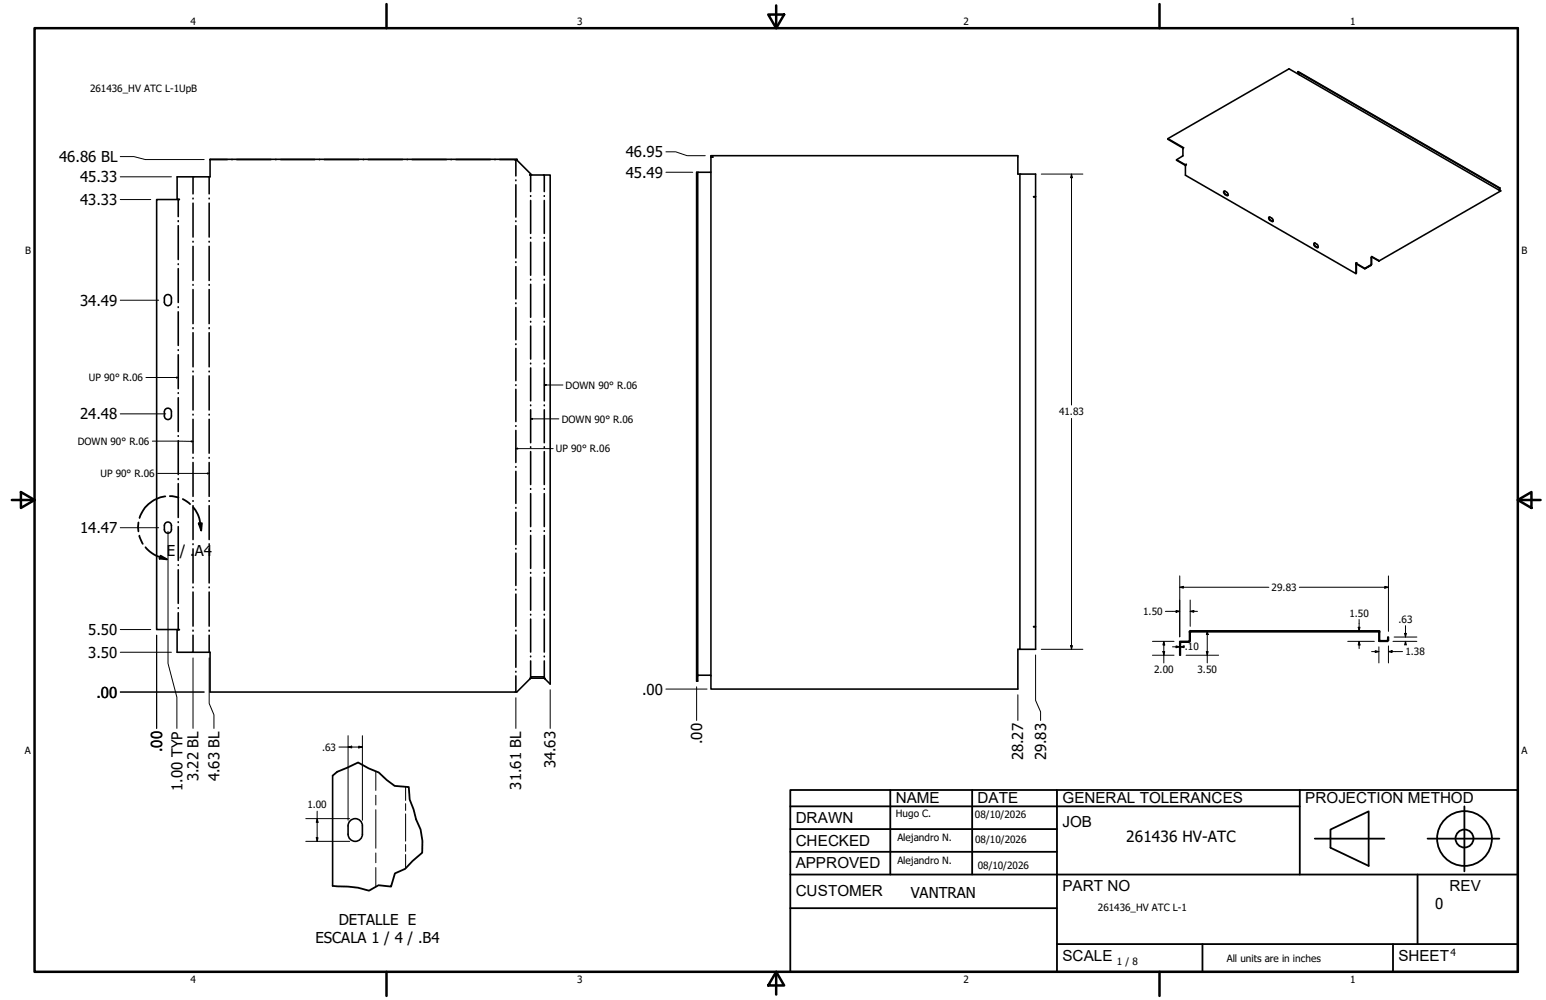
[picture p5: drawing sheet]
<svg xmlns="http://www.w3.org/2000/svg" width="432mm" height="279mm" viewBox="0 0 432 279" stroke-linecap="round" stroke-linejoin="round" font-family="sans-serif">
<!-- layer: GIGA_BendUp -->
<g fill="none" stroke="#000" stroke-width=".44">
<path d="M49.8 55.8v4.7M58.4 49.4v4.8M58.4 55.4v.2M58.4 56.8v9.4M58.7 44.6h4.8M64.7 44.6h.2M66.1 44.6h9.6M76.9 44.6h.3M78.4 44.6h9.5M89.2 44.6h.1M90.6 44.6h9.6M101.4 44.6h.2"/>
<path d="M102.8 44.6h9.7M113.7 44.6h.2M115.1 44.6h9.6M125.9 44.6h.2M127.3 44.6h9.7M138.2 44.6h.2M139.6 44.6h4.8M144.1 44.7v4.4M144.1 50.3v.2M144.1 51.6v9M49.8 61.7v.2M49.8 63.1v9.4"/>
<path d="M49.8 73.7v.2M49.8 75.1v9.4M58.4 67.4v.2M58.4 68.8v9.6M58.4 79.5v.2M144.1 61.7v.2M144.1 63.1v9M144.1 73.2v.1M144.1 74.5v9M49.8 85.7v.2M49.8 87.1v9.4M49.8 97.7v.2"/>
<path d="M49.8 99.1v9.5M58.4 80.9v9.5M58.4 91.6v.2M58.4 93v9.5M144.1 84.6v.2M144.1 85.9v9M144.1 96.1v.2M144.1 97.3v9.1M49.8 109.7v.2M49.8 111.1v9.5M58.4 103.7v.2M58.4 105v9.6"/>
<path d="M58.4 115.8v.2M58.4 117.2v9.4M144.1 107.5v.2M144.1 108.8v9M144.1 118.9v.2M49.8 121.7v.2M49.8 123.1v9.5M49.8 133.7v.3M49.8 135.1v9.5M58.4 127.8v.2M58.4 129.2v9.5M58.4 139.9v.2"/>
<path d="M144.1 120.3v8.9M144.1 130.4v.2M144.1 131.7v9M49.8 145.8v.2M49.8 147.1v9.5M49.8 157.8v.2M49.8 159.2v9.4M58.4 141.3v9.4M58.4 152v.1M58.4 153.4v9.5M144.1 141.8v.2M144.1 143.1v9"/>
<path d="M144.1 153.2v.2M144.1 154.6v9M49.8 169.8v.2M49.8 171.2v4.7M58.4 164v.2M58.4 165.4v9.5M58.4 176.1v.2M58.4 177.5v4.7M144.1 164.7v.1M144.1 166v9M144.1 176.1v.2M144.1 177.4v9"/>
<path d="M144.1 187.6v.2M144.1 188.8v4.6"/>
</g>
<!-- layer: GIGA_BendDown -->
<g fill="none" stroke="#000" stroke-width=".44">
<path d="M53.9 49.4v4.8M53.9 55.4v.2M53.9 56.8v9.4M148.2 48.9v4.6M148.2 54.7v.2M148.2 56v9.2M152 48.9v4.6M152 54.7v.2M152 56v9.2M53.9 67.4v.2M53.9 68.8v9.6M53.9 79.5v.2"/>
<path d="M148.2 66.4v.1M148.2 67.7v9.2M148.2 78v.2M148.2 79.4v9.2M152 66.4v.1M152 67.7v9.2M152 78v.2M152 79.4v9.2M53.9 80.9v9.5M53.9 91.6v.2M53.9 93v9.5M148.2 89.8v.2"/>
<path d="M148.2 91.1v9.2M152 89.8v.2M152 91.1v9.2M53.9 103.7v.2M53.9 105v9.6M53.9 115.8v.2M53.9 117.2v9.4M148.2 101.5v.2M148.2 102.8v9.2M148.2 113.2v.1M148.2 114.5v9.2M152 101.5v.2"/>
<path d="M152 102.8v9.2M152 113.2v.1M152 114.5v9.2M53.9 127.8v.2M53.9 129.2v9.5M53.9 139.9v.2M148.2 124.8v.2M148.2 126.2v9.2M148.2 136.5v.2M148.2 137.9v9.2M152 124.8v.2M152 126.2v9.2"/>
<path d="M152 136.5v.2M152 137.9v9.2M53.9 141.3v9.4M53.9 152v.1M53.9 153.4v9.5M148.2 148.3v.2M148.2 149.6v9.2M148.2 160v.1M152 148.3v.2M152 149.6v9.2M152 160v.1M53.9 164v.2"/>
<path d="M53.9 165.4v9.5M53.9 176.1v.2M53.9 177.5v4.7M148.2 161.3v9.2M148.2 171.6v.2M148.2 173v9.2M152 161.3v9.2M152 171.6v.2M152 173v9.2M148.2 183.3v.2M148.2 184.7v4.8M152 183.3v.2"/>
<path d="M152 184.7v4.8"/>
</g>
<!-- layer: Visible (ANSI) -->
<g fill="none" stroke="#000" stroke-width=".44">
<path d="M326.2 38.7l4.4 2.6-.2 .2-.1 2.1-1.7 1.2 2.5 1.4M362.5 20.1l56.4 32.4M363 21l-.5-.9 .1-.1 56.3 32.5M194.6 48.1h.3v142.2h-.3zM194.9 48.1h3.7M198.6 43.5h85.7v5.1h.6v132.8h-.6v11.1h-85.7v-148.6h.5h-.5zM284.9 48.6h4.3v6.3h-.5l.5 .1v120.1h-.5h.5v6.3h-4.3M328.6 44.6l2.5 1.4M330.5 41.4l-4.3-2.5v-.2l33.8-19.5 58.8 34M331.2 46.2l.1-.3-.2 .4v2.7l47.6 27.5 .1-2.8M341.8 53.5l.3-.1 .9 .7a.3 .3 0 0 1 .1 .4 .3 .3 0 0 1-.5 .1l-.6-.4zM341.9 53.4l.2 .8 .9 .4"/>
<path d="M418.8 53.3l.2-.2 .2 .2-34.1 19.7-1.9-1.2M418.8 52.6v.5M418.9 52.5v.7M354.4 60.7l.2-.1 .9 .7v.6l-1-.5zM354.5 60.6l.1 .7 .9 .5M367 68l.3-.1 .7 .6v.7l-.8-.4zM367.2 67.9v.7l.9 .6M378.7 73.7v2.8M378.7 73.7l2.5 1.4M378.7 73.5l2.5 1.5M378.8 73.5l.2-.1-.3 .3M383.2 71.7l-.2 .2v2l-1.8 1.2 1.8-1.1 .2-2.2"/>
<path d="M383.2 71.7l2 1.2M383.2 71.7v.1M45.9 83.3a.98 .98 0 0 1 1-1 .98 .98 0 0 1 1 1M45.9 84.4a.98 .98 0 0 0 1 1 .98 .98 0 0 0 1-1M45.9 83.2v1.3M47.9 83.2v1.3M45.9 115a.98 .98 0 0 1 1-1 .98 .98 0 0 1 1 1M45.9 116.2a.98 .98 0 0 0 1 1 .98 .98 0 0 0 1-1M45.9 115.1v1.1M47.9 115.1v1.1M45.9 148a.98 .98 0 0 0 1 1 .98 .98 0 0 0 1-1M45.9 148v-1.2a.98 .98 0 0 1 1-.9 .98 .98 0 0 1 1 .9v1.2"/>
<path d="M329.5 179.4v3.7h.2v-3.6M329.9 179.5h-.1M332.2 179l-.1 .1M332.2 176.6v2.5M332.4 179l-.3 .4h-2.6v-.2h2.6M332.5 176.5l-.1 2.6M332.5 176.2l-.3 .4M332.5 176.3h52.8M332.5 176.3h52.8v.2h-52.8zM385.1 176.5v.1M385.1 176.6v2.5h.2v-2.5M385.3 176.5l-.2 .1"/>
<path d="M385.3 178.8l.1 .1M385.4 179h2.1M387.5 178.8l-.1 .1M387.6 178.9v-.9h.2v.9M387.8 178.8l-.4 .4h-2.2M148 189.7l.3-.2h3.6l.3 .2-.4-.6h-3.3l-4.2 4.3h-85.6v-11.2h-9.2v-6.2l.6-.1h-6.3v-120.1h6.3l-.6-.1v-6.3h9.2v-4.9h85.7l-.6 .1 .5 .1 4.2 4.1-.5 .1h5.7v142.2l-1.5-1.4M194.9 188.8l.1-.1h3.4l.2 .1M92.9 216.7v30.8M97.2 230.7a2 2 0 0 1 2-2 2 2 0 0 1 2 2M97.2 230.8v2.3a2 2 0 0 0 2 2 2 2 0 0 0 2-2v-2.3"/>
</g>
<circle cx="418.8" cy="53.3" r=".22" fill="#000"/>
<!-- layer: Break Line (ANSI)-1 -->
<path d="M92.9 216.7l1.3-1.1 5.8-2.6 3 1.7 2.8 1.1 2.2 2.1 2.2 1.7 4 .3 .2 3.5 1.1 2.7 .7 2.8 1.3 2.9 .5 3.1-.1 3.4-2.6 2.2-2.1 2.3-2.9 1.2-1.1 3.7-3.5-.4-2.6 1.6a34.5 34.5 0 0 0-10.2-1.4" fill="none" stroke="#000" stroke-width=".51"/>
<!-- layer: Bend Centerline (ANSI)-1 -->
<path d="M105 215.5v5.4M113.3 219.8v3.8M105 222.2v2.7M105 226.3v10.7M105 238.3v2.7M113.3 224.5v1.9M113.3 227.4v7.6M113.3 236v1.9M113.3 238.8v3.8M105 242.4v5.4" fill="none" stroke="#000" stroke-width=".28"/>
<!-- layer: Contorno de detalle (ANSI) -->
<path d="M46.2 138.7a8.9 8.9 0 0 0-7.2 6M47.4 138.6l2.4 .4M51.1 139.4l2 1.4M38.7 146v2.5M38.9 149.7l1 2.3M40.6 152.9a8.4 8.4 0 0 0 4.1 2.7l1.9 .7M44.8 155.3l1.8 1-2-.2zM54 141.7a8.2 8.2 0 0 1 1.9 4.5l.3 2M55.5 146.2h.9l-.2 2z" fill="none" stroke="#000" stroke-width=".51"/>
<path d="M44.8 155.3l1.8 1-2-.2zM55.5 146.2h.9l-.2 2z" fill="#000"/>
<!-- layer: Borde (ANSI) -->
<g fill="none" stroke="#000" stroke-width=".7">
<path d="M9.7 7.9h414.2v263.6h-414.2zM107.9 1.1v6.8M214.6 4.1h4.4l-2.2 3.8zM216.8 1.5v6.4M323.8 1.1v6.8M3.3 139.7h6.4M5.8 137.5l3.9 2.2-3.9 2.2zM423.9 139.7l3.8-2.2v4.4zM423.9 139.7h6.4M107.9 271.5v6.8M216.8 271.5l2.2 3.8h-4.4zM216.8 271.5v6.4"/>
<path d="M323.8 271.5v6.8"/>
</g>
<!-- layer: Title (ANSI)-1 -->
<g fill="none" stroke="#000" stroke-width=".51">
<path d="M220.7 220.7h203.2v50.8h-203.2zM220.7 225.3h142.3M220.7 231.6h74.5M220.7 238h74.5M248.7 220.7v23.6M271.5 220.7v23.6M295.2 220.7v50.8M363 220.7v23.6M367.2 234.3h19.5M371.6 231.8l10.7-5.1v15.2l-10.7-5zM398.7 234.3h20.1M409 225.3v18.2"/>
<path d="M220.7 244.3h203.2M220.7 253.7h74.5M395.9 244.3v19.5M295.2 263.8h128.7M335.9 263.8v7.7M389.1 263.8v7.7"/>
<circle cx="409" cy="234.3" r="7.7"/>
<circle cx="409" cy="234.3" r="2.51"/>
</g>
<!-- layer: Cota (ANSI) -->
<g fill="none" stroke="#000" stroke-width=".28">
<path d="M33.6 55.8h8.5M33.6 49.4h14.3M33.6 43.8h3.8l3.2 .8h16.4M186 48.1h7.5M186 42.4h2.7l3.2 1.1h5.1M290.8 48.6h11.7M299.3 48.6l.2 1.1h-.5zM299.3 48.6v64.6M33.6 83.9h10.7M33.6 115.6h12.7M299.3 116.9v64.5M33.6 147.4h10.7"/>
<path d="M46.9 148.5v36.9l2.5 9.4v8.7M33.6 175.9h8.5M43.8 177.5v26zM321.9 179.2h6M325.1 179.2l.2 1h-.5zM325.1 179.2v6M325.5 170.8h4M328.5 170.6l1 .2-1 .3zM329.5 164.1l1-.3v.5zM329.5 160.9v17M329.5 164.1h24.9M332.4 170.8l1-.2v.5z"/>
<path d="M332.4 170.8h2.1M332.4 167.6v7.4M337.2 176.3l.2 1h-.5zM337.2 176.3v8.9M362.9 164.1h24.9M376.4 179.2h7.5M379.3 175.3h.6l-.3 1zM379.6 179.2l.3 1h-.6zM379.6 173.1v3.2M379.6 179.2v2M386.8 163.8l1 .3-1 .2zM387.8 160.9v15.5"/>
<path d="M389.1 179.2h6.6M389.4 178h6.3M392.3 177h.5l-.2 1zM392.6 174.8v3.2M392.6 179.2l-.3 1M33.6 193.4h23.4zM33.6 182.2h14.3M53.9 183.8v19.7M58.4 183.8v12.7l1.4 3.2v3.8M144.1 194.9v8.6M153.7 192.7v10.8M186 192.5h11.5"/>
<path d="M194.6 191.9v9.4M284.3 194.1v7.2M289.2 183v12.7l1.4 3.2v2.4M290.8 181.4h11.7M299 180.4h.5l-.2 1zM321.9 183.1h6M324.8 182.1h.5l-.2 1zM327.5 180.7h2M328.5 180.5l1 .2-1 .3zM329.7 180.7l1-.2v.5zM329.7 180.7h1M331.3 183.1h9.1"/>
<path d="M336.9 182.1h.5l-.2 1zM383.1 182.1h2M384.1 181.8l1 .3-1 .2zM385.1 180.7v4.5M387.8 182.1l1-.3v.5zM387.8 182.1h3.9M387.8 180.5v4.7M392.6 180.2v-1l.2 1M94.7 208.7h6.5M97.2 208.7l1-.2v.5zM97.2 205.5v23.7M100.2 208.5l1 .2-1 .3z"/>
<path d="M101.2 205.5v23.7M85.4 228.7h12.3M85.4 235.1h12.3M88.3 234.1h.5l-.2 1zM88.6 228.7l.2 1h-.5zM88.6 226.6v8.5"/>
</g>
<g fill="#000">
<path d="M299.3 48.6l.2 1.1h-.5zM328.5 170.6l1 .2-1 .3zM329.5 164.1l1-.3v.5zM332.4 170.8l1-.2v.5zM337.2 176.3l.2 1h-.5zM379.3 175.3h.6l-.3 1zM386.8 163.8l1 .3-1 .2zM392.3 177h.5l-.2 1zM299 180.4h.5l-.2 1zM324.8 182.1h.5l-.2 1zM325.1 179.2l.2 1h-.5zM328.5 180.5l1 .2-1 .3z"/>
<path d="M329.7 180.7l1-.2v.5zM336.9 182.1h.5l-.2 1zM379.6 179.2l.3 1h-.6zM384.1 181.8l1 .3-1 .2zM387.8 182.1l1-.3v.5zM392.6 179.2l.2 1h-.5zM97.2 208.7l1-.2v.5zM100.2 208.5l1 .2-1 .3zM88.3 234.1h.5l-.2 1zM88.6 228.7l.2 1h-.5z"/>
</g>
<path d="M40.8 105.5h9M49.3 105.3l.5 .2-.5 .1zM148.2 117l.5-.1v.3zM148.2 117h7.9M152 107.6l.5-.2v.3zM152 107.6h5.2M42.5 123.3l11.4 .1M44 132.3h14.4M53.4 123.2l.5 .2h-.5zM57.9 132.1l.5 .2-.5 .1zM144.1 125.3l.5-.1v.3zM144.1 125.3h10.4" fill="none" stroke="#000" stroke-width=".28"/>
<path d="M49.3 105.3l.5 .2-.5 .1zM148.2 117l.5-.1v.3zM152 107.6l.5-.2v.3zM53.4 123.2l.5 .2h-.5zM57.9 132.1l.5 .2-.5 .1zM144.1 125.3l.5-.1v.3z" fill="#000"/>
<g font-size="4.3">
<text x="250.2" y="224.2">NAME</text>
<text x="273" y="224.2">DATE</text>
<text x="296.7" y="224.3">GENERAL TOLERANCES</text>
<text x="364.6" y="224.3">PROJECTION METHOD</text>
<text x="222.2" y="229.9">DRAWN</text>
<text x="296.7" y="230.9">JOB</text>
<text x="222.2" y="236.3">CHECKED</text>
<text x="314.6" y="235.1">261436 HV-ATC</text>
<text x="222.2" y="242.6">APPROVED</text>
<text x="222.2" y="250.3">CUSTOMER</text>
<text x="296.7" y="249">PART NO</text>
<text x="404.8" y="248.9">REV</text>
<text x="296.7" y="268.4">SCALE</text>
<text x="390.6" y="268.4">SHEET</text>
</g>
<g font-size="4.2">
<text x="16.5" y="45.3">46.86 BL</text>
<text x="174.8" y="43.9">46.95</text>
<text x="22.4" y="50.9">45.33</text>
<text x="174.8" y="49.7">45.49</text>
<text x="22.4" y="57.3">43.33</text>
<text x="22.4" y="85.4">34.49</text>
<text x="22.4" y="117.2">24.48</text>
<text x="22.4" y="149">14.47</text>
<text x="46.6" y="155.3">E</text>
<text x="50.2" y="155.3">/ .</text>
<text x="54.4" y="155.3">A4</text>
<text x="24.6" y="177.4">5.50</text>
<text x="24.6" y="183.8">3.50</text>
<text x="26.9" y="194.9">.00</text>
<text x="179.3" y="194.1">.00</text>
<text x="196.1" y="207.9" transform="rotate(-90 196.1 207.9)">.00</text>
<text x="45.3" y="210.1" transform="rotate(-90 45.3 210.1)">.00</text>
<text x="155.2" y="214.7" transform="rotate(-90 155.2 214.7)">34.63</text>
<text x="285.8" y="212.5" transform="rotate(-90 285.8 212.5)">28.27</text>
<text x="292.2" y="212.5" transform="rotate(-90 292.2 212.5)">29.83</text>
<text x="50.9" y="220.9" transform="rotate(-90 50.9 220.9)">1.00 TYP</text>
<text x="55.4" y="218.3" transform="rotate(-90 55.4 218.3)">3.22 BL</text>
<text x="61.3" y="218.3" transform="rotate(-90 61.3 218.3)">4.63 BL</text>
<text x="145.6" y="220.6" transform="rotate(-90 145.6 220.6)">31.61 BL</text>
<text x="254.4" y="250.8">VANTRAN</text>
<text x="400.9" y="254">0</text>
<text x="88.1" y="263.4">ESCALA 1 / 4 / .B4</text>
<text x="94.6" y="258.4">DETALLE E</text>
</g>
<g font-size="2.8">
<text x="53.2" y="6.9">4</text>
<text x="161.2" y="6.9">3</text>
<text x="269.1" y="6.9">2</text>
<text x="377.1" y="6.9">1</text>
<text x="25.1" y="25.7">261436_HV ATC L-1UpB</text>
<text x="7" y="70.9">B</text>
<text x="424.9" y="70.9">B</text>
<text x="24.8" y="106.5">UP 90° R.06</text>
<text x="158" y="108.6">DOWN 90° R.06</text>
<text x="156.9" y="118">DOWN 90° R.06</text>
<text x="295.8" y="116">41.83</text>
<text x="21.7" y="124.3">DOWN 90° R.06</text>
<text x="155.3" y="126.4">UP 90° R.06</text>
<text x="28.1" y="133.3">UP 90° R.06</text>
<text x="355.2" y="165.1">29.83</text>
<text x="319.3" y="171.8">1.50</text>
<text x="376.9" y="172.3">1.50</text>
<text x="390.6" y="174">.63</text>
<text x="331" y="181.7">.10</text>
<text x="392.6" y="183.1">1.38</text>
<text x="322.3" y="188.1">2.00</text>
<text x="334.5" y="188.1">3.50</text>
<text x="90" y="209.7">.63</text>
<text x="6.9" y="210.6">A</text>
<text x="424.9" y="210.6">A</text>
<text x="85.9" y="225.8">1.00</text>
<text x="250.2" y="228.3">Hugo C.</text>
<text x="272.3" y="228.4">08/10/2026</text>
<text x="250.6" y="234.9">Alejandro N.</text>
<text x="272.4" y="235.6">08/10/2026</text>
<text x="250.6" y="241.5">Alejandro N.</text>
<text x="273.1" y="242.8">08/10/2026</text>
<text x="306.6" y="254.4">261436_HV ATC L-1</text>
<text x="312" y="269.7">1 / 8</text>
<text x="342.6" y="268.7">All units are in inches</text>
<text x="405.1" y="267.1">4</text>
<text x="53.2" y="274.6">4</text>
<text x="161.2" y="274.6">3</text>
<text x="269.1" y="274.6">2</text>
<text x="377.1" y="274.6">1</text>
</g>
</svg>
